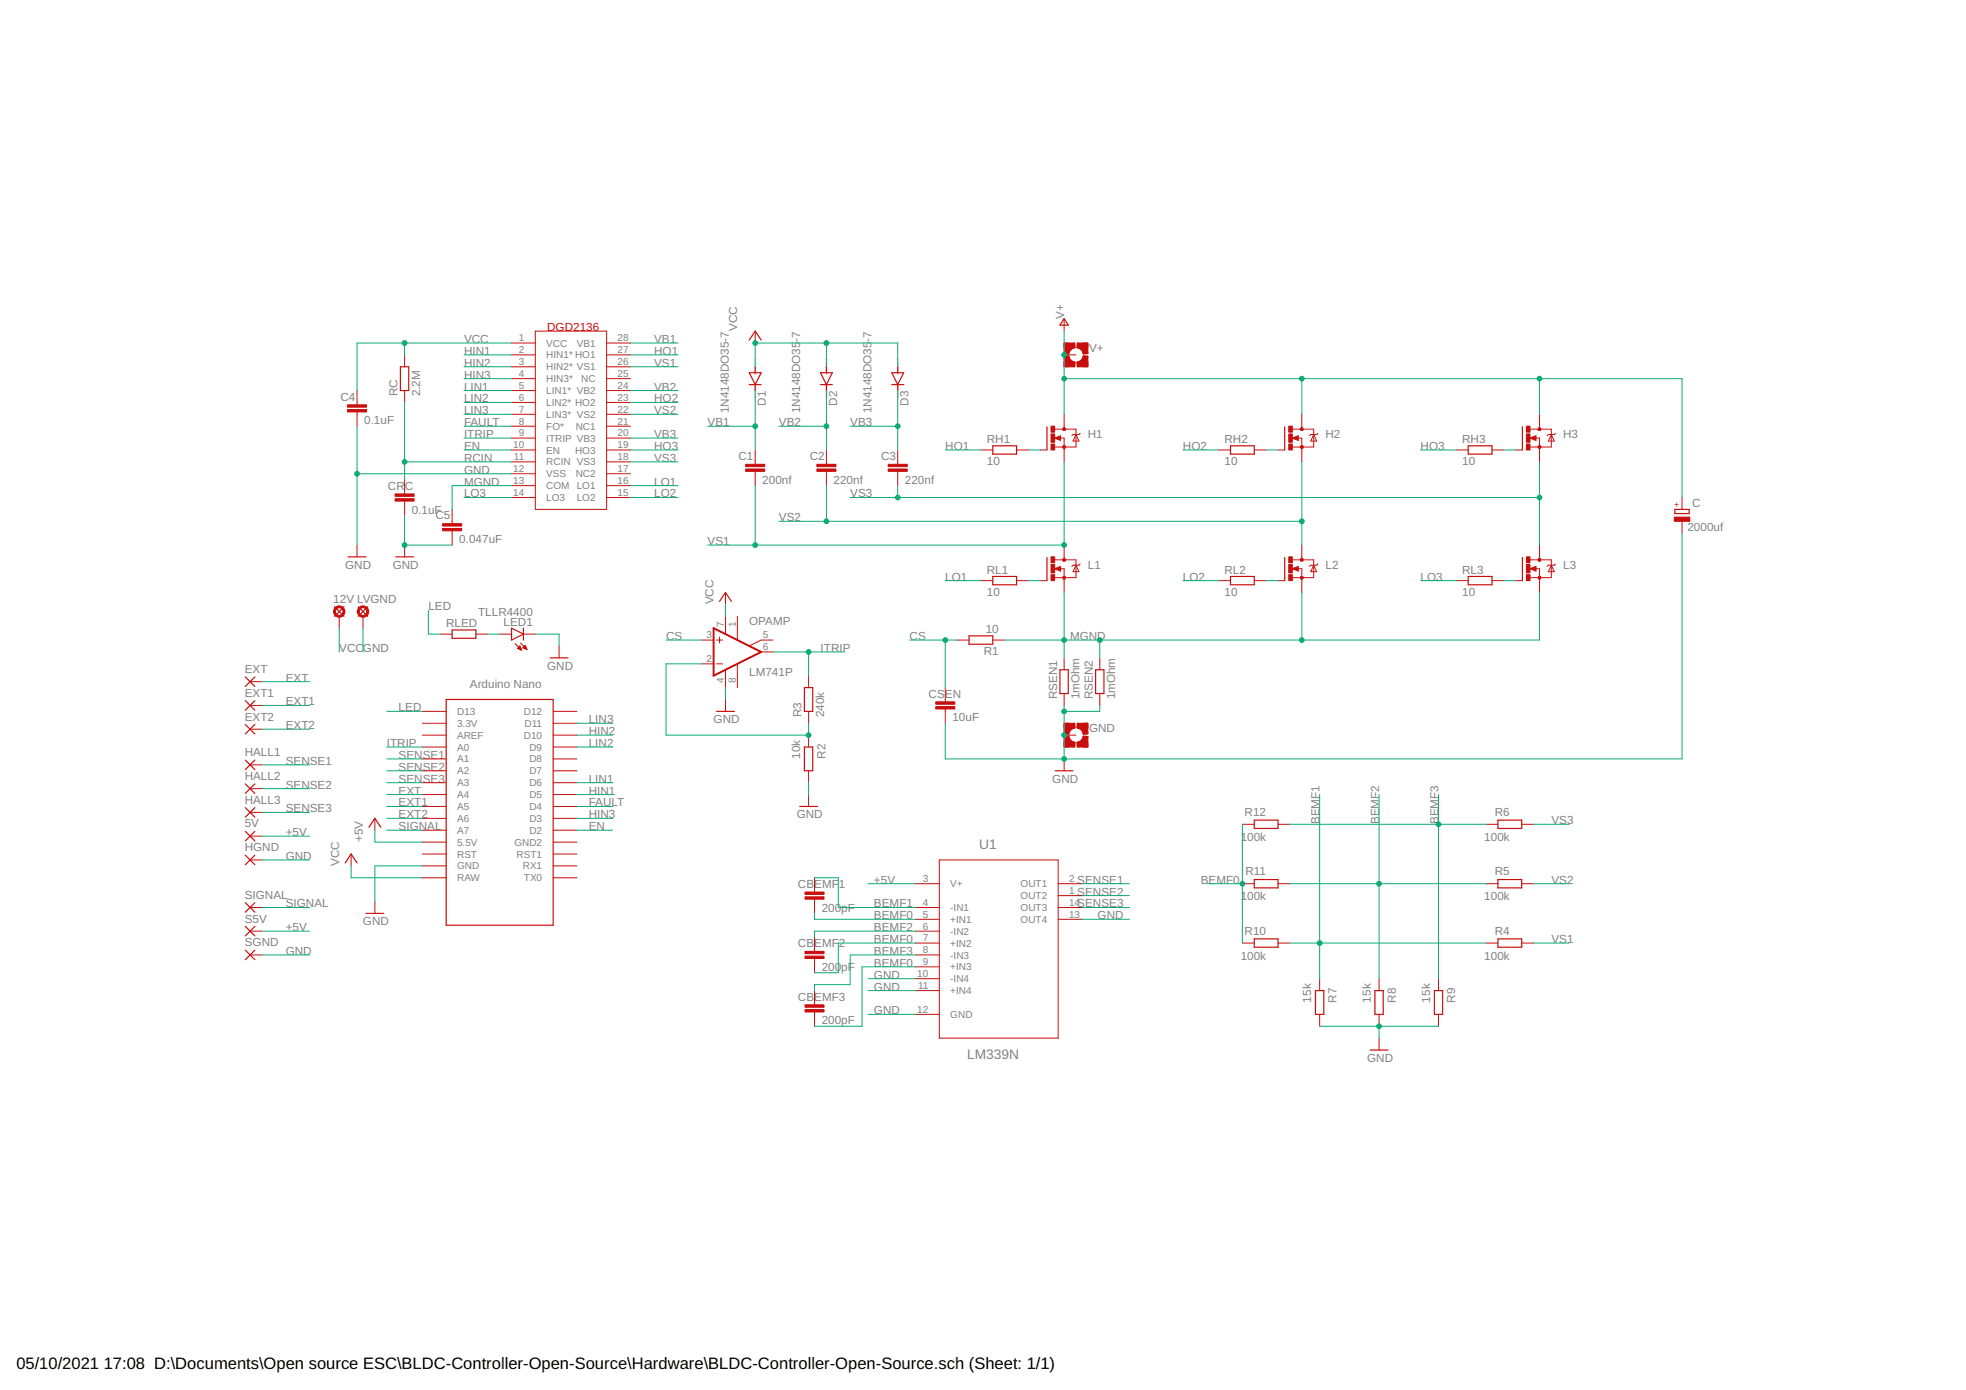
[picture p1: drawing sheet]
<svg xmlns="http://www.w3.org/2000/svg" width="420mm" height="297mm" viewBox="0 0 420 297" stroke-linecap="round" stroke-linejoin="round" font-family="sans-serif">
<g fill="none" stroke="#c90d0c" stroke-width=".25">
<path d="M85.6 78.4h1.8v5.1h-1.8zM160.1 72.7l1.3-1.9 1.3 1.9M160.1 79.7h2.6l-1.3 2.5zM161.4 78.4v1.3M175.3 79.7h2.6l-1.3 2.5zM176.6 78.4v1.3M190.6 79.7h2.5l-1.2 2.5zM191.9 78.4v1.3M227.4 68.1l.9 1.4h-1.8zM160.1 82.2h2.6M161.4 82.2v1.3M175.3 82.2h2.6"/>
<path d="M176.6 82.2v1.3M190.6 82.2h2.5M191.9 82.2v1.3M212.2 95.3h5.1v1.7h-5.1zM223.8 91.2v5M263 95.3h5.1v1.7h-5.1zM274.6 91.2v5M313.8 95.3h5.1v1.7h-5.1zM325.4 91.2v5M74.4 119h3.8M84.6 119h3.8M223.8 119.1v5"/>
<path d="M274.6 119.1v5M325.4 119.1v5M357.9 108.9h3.1v.8h-3.1zM71.5 129.7l2 2M73.5 129.7l-2 2M76.6 129.7l2 2M78.6 129.7l-2 2M96.6 134.6h5.1v1.8h-5.1zM109.3 134.2l2.6 1.3-2.6 1.3zM111.9 134.2v2.6M153.8 128.5l1.2-1.9 1.3 1.9M207.1 135.9h5.1v1.8h-5.1z"/>
<path d="M212.2 123.2h5.1v1.8h-5.1zM263 123.2h5.1v1.8h-5.1zM313.8 123.2h5.1v1.8h-5.1zM52.4 144.7l2.1 2M52.4 149.7l2.1 2.1M52.4 154.8l2.1 2M54.5 144.7l-2.1 2M54.5 149.7l-2.1 2.1M54.5 154.8l-2.1 2M95.4 149.5h22.8v48.2h-22.8zM117.6 140.6h3.8M153.1 152h3.9"/>
<path d="M171.9 159.6h1.8v5.1h-1.8zM171.9 146.9h1.8v5.1h-1.8zM226.5 143.1h1.8v5.1h-1.8zM234.1 143.1h1.8v5.1h-1.8zM52.4 177.7l2.1 2M52.4 162.4l2.1 2.1M52.4 167.5l2.1 2M52.4 172.6l2.1 2M54.5 177.7l-2.1 2M54.5 162.4l-2.1 2.1M54.5 167.5l-2.1 2M54.5 172.6l-2.1 2"/>
<path d="M78.8 176.8l1.3-1.9 1.3 1.9M170.9 172.3h3.8M225.5 164.7h3.8M268.1 175.3h5v1.7h-5zM320.1 175.3h5.1v1.7h-5.1zM52.4 198l2.1 2M52.4 192.9l2.1 2M52.4 182.8l2.1 2M54.5 198l-2.1 2M54.5 192.9l-2.1 2M54.5 182.8l-2.1 2M73.8 184.4l1.2-1.9 1.3 1.9"/>
<path d="M78.2 195.2h3.8M268.1 188h5v1.7h-5zM320.1 188h5.1v1.7h-5.1zM52.4 203.1l2.1 2M54.5 203.1l-2.1 2M268.1 200.6h5v1.8h-5zM281.1 211.7h1.8v5.1h-1.8zM293.8 211.7h1.8v5.1h-1.8zM306.5 211.7h1.8v5.1h-1.8zM320.1 200.6h5.1v1.8h-5.1zM292.8 224.4h3.8"/>
</g>
<g fill="none" stroke="#c90d0c" stroke-width=".21">
<path d="M86.5 75.8v2.6M109.3 75.8h5.1M109.3 73.3h5.1M109.3 78.4h5.1M114.4 70.8h15.2v38.1h-15.2zM129.6 75.8h5.1M129.6 73.3h5.1M129.6 78.4h5.1M161.4 70.8v2.5M227.4 68.2v2.6M227.4 75.8h2.6M76.3 83.5v3"/>
<path d="M76.3 88v3.1M86.5 83.5v2.5M109.3 96.2h5.1M109.3 93.6h5.1M109.3 80.9h5.1M109.3 83.5h5.1M109.3 86h5.1M109.3 88.5h5.1M109.3 91.1h5.1M109.3 98.7h5.1M129.6 96.2h5.1M129.6 93.6h5.1"/>
<path d="M129.6 80.9h5.1M129.6 83.5h5.1M129.6 86h5.1M129.6 88.5h5.1M129.6 91.1h5.1M129.6 98.7h5.1M161.4 96.2v3M176.6 96.2v3M191.9 96.2v3M209.6 96.2h2.6M217.3 96.2h2.5M222.3 96.2h1.5"/>
<path d="M225.4 93.6l1.3-.5v1zM225.4 91.7h4.6v3.8h-4.6M226.5 93.6h.9v5.1M227.4 88.5v3.2M230 92.9l.6 1.4h-1.3zM230.8 92.6l-.2 .3h-1.3l-.2 .2M260.4 96.2h2.6M268.1 96.2h2.5M273.1 96.2h1.5M276.2 93.6l1.3-.5v1zM276.2 91.7h4.6v3.8h-4.6M277.3 93.6h.9v5.1"/>
<path d="M278.2 88.5v3.2M280.8 92.9l.6 1.4h-1.3zM281.6 92.6l-.2 .3h-1.3l-.2 .2M311.2 96.2h2.6M318.9 96.2h2.5M323.9 96.2h1.5M327 93.6l1.3-.5v1zM327 91.7h4.5v3.8h-4.5M328.1 93.6h.9v5.1M329 88.5v3.2M331.5 92.9l.7 1.4h-1.3zM332.4 92.6l-.2 .3h-1.3l-.3 .2"/>
<path d="M76.3 116.5v2.5M86.5 102.5v3.1M86.5 107.1v3M86.5 116.5v2.5M96.6 108.9v3M96.6 113.4v3.1M109.3 101.2h5.1M109.3 103.8h5.1M109.3 106.3h5.1M129.6 101.2h5.1M129.6 103.8h5.1M129.6 106.3h5.1"/>
<path d="M161.4 100.7v3.1M176.6 100.7v3.1M191.9 100.7v3.1M225.4 119.6h4.6v3.8h-4.6M227.4 116.5v3.1M276.2 119.6h4.6v3.8h-4.6M278.2 116.5v3.1M327 119.6h4.5v3.8h-4.5M329 116.5v3.1M359.5 106.3v2.6M359.5 111.4v2.5M72.5 131.7v2.5"/>
<path d="M77.6 131.7v2.5M94.1 135.5h2.5M101.7 135.5h2.5M106.8 135.5h2.5M110.1 137.5l1.4 1.4M110.7 138.6h.6M110.7 138.5h.6M110.8 138.3h.4M110.9 138.2h.3M111 138.7h.4M111 138.1h.1M111.1 138l.4 .9-.9-.3z"/>
<path d="M111.2 137.4l1.4 1.4M111.2 138.8h.2M111.7 138.4l.5-.5 .4 .9zM111.8 138.5h.7M111.8 138.3h.6M111.9 135.5h2.5M111.9 138.2h.5M112.1 138.1h.2M112.1 138.6h.4M112.2 138h.1M112.4 138.7h.2M119.5 138v2.6"/>
<path d="M150 136.8h2.5M153.1 136.8h1.3M153.8 136.1v1.3M155 126.6v2.6M155 131.7v3.7M157.6 131.7v5M162.7 139.3h2.5M165.2 136.8h-2.5l-2.5 1.2M204.6 136.8h2.5M209.6 124.1h2.6M212.2 136.8h2.5M217.3 124.1h2.5"/>
<path d="M222.3 124.1h1.5M225.4 121.5l1.3-.5v1zM226.5 121.5h.9v5.1M230 120.8l.6 1.4h-1.3zM230.8 120.5l-.2 .3h-1.3l-.2 .2M260.4 124.1h2.6M268.1 124.1h2.5M273.1 124.1h1.5M276.2 121.5l1.3-.5v1zM277.3 121.5h.9v5.1M280.8 120.8l.6 1.4h-1.3zM281.6 120.5l-.2 .3h-1.3l-.2 .2"/>
<path d="M311.2 124.1h2.6M318.9 124.1h2.5M323.9 124.1h1.5M327 121.5l1.3-.5v1zM328.1 121.5h.9v5.1M331.5 120.8l.7 1.4h-1.3zM332.4 120.5l-.2 .3h-1.3l-.3 .2M53.4 145.7h2.6M53.4 150.7h2.6M53.4 155.8h2.6M90.3 154.6h5.1M90.3 157.1h5.1"/>
<path d="M90.3 159.6h5.1M90.3 152h5.1M118.2 154.6h5.1M118.2 157.1h5.1M118.2 159.6h5.1M118.2 152h5.1M150 141.9h2.5M153.1 141.9h1.3M155 143.2v3.7M155 149.5v2.5M157.6 141.9v5M172.8 144.4v2.5"/>
<path d="M172.8 152v2.6M172.8 157.1v2.5M202 146.9v3.1M202 151.5v3.1M227.4 140.6v2.5M227.4 148.2v2.5M227.4 157.1h2.6M235 140.6v2.5M235 148.2v2.5M53.4 178.7h2.6M53.4 163.4h2.6M53.4 168.5h2.6"/>
<path d="M53.4 173.6h2.6M80.1 174.9v2.5M90.3 180h5.1M90.3 177.4h5.1M90.3 174.9h5.1M90.3 172.3h5.1M90.3 169.8h5.1M90.3 167.3h5.1M90.3 164.7h5.1M90.3 162.2h5.1M118.2 180h5.1M118.2 177.4h5.1"/>
<path d="M118.2 174.9h5.1M118.2 172.3h5.1M118.2 169.8h5.1M118.2 167.3h5.1M118.2 164.7h5.1M118.2 162.2h5.1M172.8 164.7v2.6M172.8 169.8v2.5M227.4 162.2v2.5M265.5 176.1h2.6M273.1 176.1h2.6M317.6 176.1h2.5"/>
<path d="M325.2 176.1h2.5M53.4 199h2.6M53.4 193.9h2.6M53.4 183.8h2.6M75 182.5v2.5M80.1 192.7v2.5M90.3 187.6h5.1M90.3 185h5.1M90.3 182.5h5.1M118.2 187.6h5.1M118.2 185h5.1M118.2 182.5h5.1"/>
<path d="M174.1 187.6v3M174.1 192.2v3M195.7 199h5M195.7 193.9h5M195.7 188.8h5M195.7 196.4h5M200.7 183.8h25.4v38h-25.4zM226.1 193.9h5.1M226.1 188.8h5.1M226.1 196.4h5.1M226.1 191.4h5.1M265.5 188.8h2.6"/>
<path d="M273.1 188.8h2.6M317.6 188.8h2.5M325.2 188.8h2.5M53.4 204.1h2.6M174.1 200.3v3M174.1 204.8v3.1M174.1 211.7v3M174.1 216.3v3M195.7 204.1h5M195.7 201.5h5M195.7 206.6h5M195.7 209.1h5"/>
<path d="M195.7 211.7h5M195.7 216.8h5M265.5 201.5h2.6M273.1 201.5h2.6M282 209.1v2.6M282 216.8v2.5M294.7 209.1v2.6M294.7 216.8v2.5M307.4 209.1v2.6M307.4 216.8v2.5M317.6 201.5h2.5M325.2 201.5h2.5"/>
<path d="M294.7 221.8v2.6"/>
</g>
<g fill="#c90d0c" stroke="#c90d0c" stroke-width=".21">
<path d="M159.4 100.2h4v.5h-4z"/>
<path d="M159.4 99.2h4v.5h-4z"/>
<path d="M224.6 94.9h.8v1.3h-.8z"/>
<path d="M224.6 91.1h.8v1.3h-.8z"/>
<path d="M224.6 92.7h.8v1.8h-.8z"/>
<path d="M224.6 122.8h.8v1.3h-.8z"/>
<path d="M224.6 119h.8v1.3h-.8z"/>
<path d="M224.6 120.6h.8v1.8h-.8z"/>
<path d="M275.4 94.9h.8v1.3h-.8z"/>
<path d="M275.4 91.1h.8v1.3h-.8z"/>
<path d="M275.4 92.7h.8v1.8h-.8z"/>
<path d="M275.4 122.8h.8v1.3h-.8z"/>
<path d="M275.4 119h.8v1.3h-.8z"/>
<path d="M275.4 120.6h.8v1.8h-.8z"/>
<path d="M326.2 122.8h.8v1.3h-.8z"/>
<path d="M326.2 119h.8v1.3h-.8z"/>
<path d="M326.2 120.6h.8v1.8h-.8z"/>
<path d="M227.4 154.6h1v2.2h-1z"/>
<path d="M227.4 154.6h2.3v1h-2.3z"/>
<path d="M227.4 157.4h1v2.2h-1z"/>
<path d="M227.4 158.6h2.3v1h-2.3z"/>
<path d="M231.5 157.4h1v2.2h-1z"/>
<path d="M230.2 158.6h2.3v1h-2.3z"/>
<path d="M230.2 154.6h2.3v1h-2.3z"/>
<path d="M231.5 154.6h1v2.2h-1z"/>
<path d="M227.4 73.3h1v2.3h-1z"/>
<path d="M227.4 73.3h2.3v1h-2.3z"/>
<path d="M227.4 76.1h1v2.3h-1z"/>
<path d="M227.4 77.4h2.3v1h-2.3z"/>
<path d="M231.5 76.1h1v2.3h-1z"/>
<path d="M230.2 77.4h2.3v1h-2.3z"/>
<path d="M230.2 73.3h2.3v1h-2.3z"/>
<path d="M231.5 73.3h1v2.3h-1z"/>
<path d="M357.8 110.5h3.3v.9h-3.3z"/>
<path d="M174.6 100.2h4v.5h-4z"/>
<path d="M174.6 99.2h4v.5h-4z"/>
<path d="M189.8 100.2h4.1v.5h-4.1z"/>
<path d="M189.8 99.2h4.1v.5h-4.1z"/>
<path d="M74.3 87.5h4v.5h-4z"/>
<path d="M74.3 86.5h4v.5h-4z"/>
<path d="M200 151h4v.5h-4z"/>
<path d="M200 150h4v.5h-4z"/>
<path d="M84.4 106.6h4.1v.5h-4.1z"/>
<path d="M84.4 105.6h4.1v.5h-4.1z"/>
<path d="M326.2 94.9h.8v1.3h-.8z"/>
<path d="M326.2 91.1h.8v1.3h-.8z"/>
<path d="M326.2 92.7h.8v1.8h-.8z"/>
<path d="M94.6 112.9h4.1v.5h-4.1z"/>
<path d="M94.6 111.9h4.1v.5h-4.1z"/>
<path d="M172 191.6h4.1v.6h-4.1z"/>
<path d="M172 190.6h4.1v.5h-4.1z"/>
<path d="M172 204.3h4.1v.5h-4.1z"/>
<path d="M172 203.3h4.1v.5h-4.1z"/>
<path d="M172 215.8h4.1v.5h-4.1z"/>
<path d="M172 214.7h4.1v.5h-4.1z"/>
</g>
<path d="M226.5 93.4l-.9 .2 .9 .3v-.3h-.2M277.3 93.4l-.9 .2 .9 .3v-.3h-.2M328.1 93.4l-.9 .2 .9 .3v-.3h-.2M226.5 121.3l-.9 .2 .9 .3v-.3h-.2M277.3 121.3l-.9 .2 .9 .3v-.3h-.2M328.1 121.3l-.9 .2 .9 .3v-.3h-.2" fill="none" stroke="#c90d0c" stroke-width=".32"/>
<g fill="#c90d0c" stroke="#c90d0c" stroke-width=".21">
<path d="M227.2 119.4h.4v.5h-.4z" fill-rule="evenodd"/>
<path d="M278 119.4h.4v.5h-.4z" fill-rule="evenodd"/>
<path d="M328.8 123.2h.4v.5h-.4z" fill-rule="evenodd"/>
<path d="M71.7 129.8a1.22 1.22 0 0 1 1.9 .3 1.22 1.22 0 0 1-.8 1.8 1.22 1.22 0 0 1-1.5-1.2h.4a.81 .81 0 0 1 1.2-.7 .81 .81 0 0 1 .1 1.4 .81 .81 0 0 1-1.3-.5v-.2h-.4z" fill-rule="evenodd"/>
<path d="M76.8 129.8a1.22 1.22 0 0 1 1.9 .3 1.22 1.22 0 0 1-.9 1.8 1.22 1.22 0 0 1-1.5-1.2h.5a.81 .81 0 0 1 1.2-.7 .81 .81 0 0 1 .1 1.4 .81 .81 0 0 1-1.3-.5v-.2h-.5z" fill-rule="evenodd"/>
<path d="M230.3 154.6a2.59 2.59 0 0 1 2.2 2.2l-1 .1a1.51 1.51 0 0 0-1.4-1.3z" fill-rule="evenodd"/>
<path d="M228 155.4l.6-.5 1-.3 .2 1-.9 .4-.5 .9-1-.1 .2-.6z" fill-rule="evenodd"/>
<path d="M227.4 157.4l1-.1 .5 .9 .9 .4-.2 1a2.59 2.59 0 0 1-2.2-2.2z" fill-rule="evenodd"/>
<path d="M230.1 158.6l.7-.2a1.4 1.4 0 0 0 .7-1.1l1 .1a2.52 2.52 0 0 1-2.2 2.2z" fill-rule="evenodd"/>
<path d="M230.3 73.3a2.59 2.59 0 0 1 2.2 2.2l-1 .1a1.51 1.51 0 0 0-1.4-1.3z" fill-rule="evenodd"/>
<path d="M228 74.2l.6-.6 1-.3 .2 1-.9 .5-.5 .8-1-.1 .2-.6z" fill-rule="evenodd"/>
<path d="M227.4 76.2l1-.2 .5 .9 .9 .5-.2 1a2.59 2.59 0 0 1-2.2-2.2z" fill-rule="evenodd"/>
<path d="M230.1 77.4l.7-.3a1.4 1.4 0 0 0 .7-1.1l1 .2a2.52 2.52 0 0 1-2.2 2.2z" fill-rule="evenodd"/>
<path d="M328.8 95.3h.4v.5h-.4z" fill-rule="evenodd"/>
<path d="M328.8 91.5h.4v.4h-.4z" fill-rule="evenodd"/>
<circle cx="227.4" cy="95.5" r=".33"/>
<circle cx="227.4" cy="91.7" r=".33"/>
<circle cx="227.4" cy="123.4" r=".32"/>
<circle cx="278.2" cy="95.5" r=".33"/>
<circle cx="278.2" cy="91.7" r=".33"/>
<circle cx="278.2" cy="123.5" r=".33"/>
<circle cx="329" cy="119.7" r=".33"/>
</g>
<path d="M152.5 134.2l10.2 5.1-10.2 5.1z" fill="none" stroke="#c90d0c" stroke-width=".42"/>
<g fill="none" stroke="#0dab76" stroke-width=".21">
<path d="M86.5 73.3v2.5M99.2 75.8h10.1M99.2 78.4h10.1M109.3 73.3h-33v10.2M134.7 75.8h10.2M134.7 78.4h10.2M134.7 73.3h10.2M161.4 78.4v-5.1h30.5v5.1M176.6 73.3v5.1M227.4 70.8v17.7M76.3 91.1v25.4M86.5 86v16.5"/>
<path d="M86.5 98.7h22.8M99.2 96.2h10.1M99.2 80.9h10.1M99.2 86h10.1M99.2 83.5h10.1M99.2 88.5h10.1M99.2 91.1h10.1M99.2 93.6h10.1M134.7 96.2h10.2M134.7 86h10.2M134.7 83.5h10.2M134.7 88.5h10.2"/>
<path d="M134.7 98.7h10.2M134.7 93.6h10.2M151.2 91.1h10.2M161.4 83.5v12.7M166.5 91.1h10.1M176.6 83.5v12.7M181.7 91.1h10.2M191.9 83.5v12.7M202 96.2h7.6M219.8 96.2h2.5M227.4 98.7v17.8h-76.2M227.4 80.9h132.1v25.4"/>
<path d="M252.8 96.2h7.6M270.6 96.2h2.5M278.2 80.9v7.6M278.2 98.7v17.8M303.6 96.2h7.6M321.4 96.2h2.5M329 80.9v7.6M329 98.7v17.8M76.3 101.2h33M86.5 110.1v6.4h10.1M99.2 106.3h10.1M109.3 103.8h-12.7v5.1"/>
<path d="M134.7 103.8h10.2M134.7 106.3h10.2M161.4 103.8v12.7M166.5 111.4h111.7M176.6 103.8v7.6M181.7 106.3h147.3M191.9 103.8v2.5M359.5 113.9v48.3h-157.5v-7.6M72.5 134.2v5.1M77.6 134.2v5.1M91.5 130.4v5.1h2.6M104.2 135.5h2.6"/>
<path d="M114.4 135.5h5.1v2.5M142.3 136.8h7.7M155 129.2v2.5M165.2 139.3h15.2M172.8 139.3v5.1M194.4 136.8h10.2M202 136.8v10.1M202 124.1h7.6M219.8 124.1h2.5M227.4 126.6v14M235 136.8v3.8M252.8 124.1h7.6"/>
<path d="M270.6 124.1h2.5M278.2 126.6v10.2M303.6 124.1h7.6M321.4 124.1h2.5M329 126.6v10.2h-114.3M56 145.7h10.1M56 150.7h10.1M56 155.8h10.1M82.7 152h7.6M82.7 159.6h7.6M123.3 157.1h7.6M123.3 159.6h7.6"/>
<path d="M123.3 154.6h7.6M150 141.9h-7.7v15.2h30.5v-2.5M155 146.9v2.6M227.4 150.7v11.5M235 150.7v1.3h-7.6M56 178.7h10.1M56 163.4h10.1M56 168.5h10.1M56 173.6h10.1M80.1 177.4v2.6h10.2M82.7 162.2h7.6M82.7 177.4h7.6"/>
<path d="M82.7 169.8h7.6M82.7 174.9h7.6M82.7 167.3h7.6M82.7 172.3h7.6M82.7 164.7h7.6M123.3 177.4h7.6M123.3 169.8h7.6M123.3 174.9h7.6M123.3 167.3h7.6M123.3 172.3h7.6M172.8 167.3v2.5M265.5 176.1v25.4"/>
<path d="M275.7 176.1h41.9M282 169.8v39.3M294.7 169.8v39.3M307.4 169.8v39.3M327.7 176.1h7.6M56 183.8h10.1M56 199h10.1M56 193.9h10.1M75 185v2.6h15.3M90.3 185h-10.2v7.7M174.1 195.2v1.2h21.6M174.1 187.6h5.1v6.3h16.5"/>
<path d="M185.5 188.8h10.2M195.7 199h-21.6v1.3M231.2 196.4h10.2M231.2 188.8h10.2M231.2 193.9h10.2M231.2 191.4h10.2M257.9 188.8h7.6M275.7 188.8h41.9M327.7 188.8h7.6M56 204.1h10.1M185.5 209.1h10.2M185.5 211.7h10.2"/>
<path d="M185.5 216.8h10.2M195.7 204.1h-14v6.3h-7.6v1.3M195.7 206.6h-11.5v12.7h-10.1M195.7 201.5h-16.5v6.4h-5.1M275.7 201.5h41.9M282 219.3h25.4M294.7 219.3v2.5M327.7 201.5h7.6"/>
</g>
<g fill="#0dab76" stroke="#0dab76" stroke-width=".21">
<circle cx="227.4" cy="157.1" r=".51"/>
<circle cx="227.4" cy="162.2" r=".51"/>
<circle cx="227.4" cy="152" r=".51"/>
<circle cx="76.3" cy="101.2" r=".51"/>
<circle cx="86.5" cy="116.5" r=".51"/>
<circle cx="294.7" cy="219.3" r=".51"/>
<circle cx="278.2" cy="80.9" r=".51"/>
<circle cx="329" cy="80.9" r=".51"/>
<circle cx="227.4" cy="80.9" r=".51"/>
<circle cx="227.4" cy="75.8" r=".51"/>
<circle cx="86.5" cy="98.7" r=".51"/>
<circle cx="278.2" cy="111.4" r=".51"/>
<circle cx="176.6" cy="111.4" r=".51"/>
<circle cx="227.4" cy="116.5" r=".51"/>
<circle cx="161.4" cy="116.5" r=".51"/>
<circle cx="329" cy="106.3" r=".51"/>
<circle cx="191.9" cy="106.3" r=".51"/>
<circle cx="161.4" cy="91.1" r=".51"/>
<circle cx="176.6" cy="91.1" r=".51"/>
<circle cx="191.9" cy="91.1" r=".51"/>
<circle cx="86.5" cy="73.3" r=".51"/>
<circle cx="161.4" cy="73.3" r=".51"/>
<circle cx="176.6" cy="73.3" r=".51"/>
<circle cx="172.8" cy="139.3" r=".51"/>
<circle cx="227.4" cy="136.8" r=".51"/>
<circle cx="278.2" cy="136.8" r=".51"/>
<circle cx="235" cy="136.8" r=".51"/>
<circle cx="202" cy="136.8" r=".51"/>
<circle cx="172.8" cy="157.1" r=".51"/>
<circle cx="265.5" cy="188.8" r=".51"/>
<circle cx="282" cy="201.5" r=".51"/>
<circle cx="294.7" cy="188.8" r=".51"/>
<circle cx="307.4" cy="176.1" r=".51"/>
</g>
<g font-size="3.5">
<text x="3.5" y="292.5">05/10/2021</text>
<text x="22.2" y="292.5">17:08 D:\Documents\Open source ESC\BLDC-Controller-Open-Source\Hardware\BLDC-Controller-Open-Source.sch (Sheet: 1/1)</text>
</g>
<g font-size="2.9" fill="#808080">
<text x="209.3" y="181.4">U1</text>
<text x="206.7" y="226.4">LM339N</text>
</g>
<text font-size="2.5" fill="#c90d0c" x="116.9" y="70.8">DGD2136</text>
<g font-size="2.5" fill="#808080">
<text x="157.6" y="70.8" transform="rotate(-90 157.6 70.8)">VCC</text>
<text x="227.4" y="68.2" transform="rotate(-90 227.4 68.2)">V+</text>
<text x="99.2" y="75.8">HIN1</text>
<text x="99.2" y="73.3">VCC</text>
<text x="139.8" y="75.8">HO1</text>
<text x="139.8" y="73.3">VB1</text>
<text x="171" y="73" transform="rotate(-90 171 73)">-7</text>
<text x="186.2" y="73" transform="rotate(-90 186.2 73)">-7</text>
<text x="232.8" y="75.3">V+</text>
<text x="99.2" y="78.4">HIN2</text>
<text x="99.2" y="80.9">HIN3</text>
<text x="99.2" y="83.5">LIN1</text>
<text x="139.8" y="78.4">VS1</text>
<text x="139.8" y="83.5">VB2</text>
<text x="72.8" y="85.6">C4</text>
<text x="85" y="84.7" transform="rotate(-90 85 84.7)">RC</text>
<text x="89.8" y="84.7" transform="rotate(-90 89.8 84.7)">2.2M</text>
<text x="99.2" y="86">LIN2</text>
<text x="99.2" y="88.5">LIN3</text>
<text x="139.8" y="86">HO2</text>
<text x="139.8" y="88.5">VS2</text>
<text x="155.8" y="88.3" transform="rotate(-90 155.8 88.3)">1N4148DO35-7</text>
<text x="163.6" y="86.7" transform="rotate(-90 163.6 86.7)">D1</text>
<text x="171" y="88.3" transform="rotate(-90 171 88.3)">1N4148DO35</text>
<text x="178.9" y="86.7" transform="rotate(-90 178.9 86.7)">D2</text>
<text x="186.2" y="88.3" transform="rotate(-90 186.2 88.3)">1N4148DO35</text>
<text x="194.1" y="86.7" transform="rotate(-90 194.1 86.7)">D3</text>
<text x="77.8" y="90.7">0.1uF</text>
<text x="99.2" y="91.1">FAULT</text>
<text x="99.2" y="93.6">ITRIP</text>
<text x="139.8" y="93.6">VB3</text>
<text x="151.2" y="91.1">VB1</text>
<text x="166.5" y="91.1">VB2</text>
<text x="181.7" y="91.1">VB3</text>
<text x="210.9" y="94.7">RH1</text>
<text x="232.5" y="93.6">H1</text>
<text x="261.7" y="94.7">RH2</text>
<text x="283.3" y="93.6">H2</text>
<text x="312.5" y="94.7">RH3</text>
<text x="334.1" y="93.6">H3</text>
<text x="99.2" y="101.2">GND</text>
<text x="99.2" y="96.2">EN</text>
<text x="99.2" y="98.7">RCIN</text>
<text x="139.8" y="96.2">HO3</text>
<text x="139.8" y="98.7">VS3</text>
<text x="157.8" y="98.3">C1</text>
<text x="173.1" y="98.3">C2</text>
<text x="188.3" y="98.3">C3</text>
<text x="202" y="96.2">HO1</text>
<text x="210.9" y="99.5">10</text>
<text x="252.8" y="96.2">HO2</text>
<text x="261.7" y="99.5">10</text>
<text x="303.6" y="96.2">HO3</text>
<text x="312.5" y="99.5">10</text>
<text x="82.9" y="104.7">CR</text>
<text x="86.5" y="104.7">C</text>
<text x="99.2" y="106.3">LO3</text>
<text x="99.2" y="103.8">MGND</text>
<text x="139.8" y="103.8">LO1</text>
<text x="139.8" y="106.3">LO2</text>
<text x="162.9" y="103.4">200nf</text>
<text x="178.1" y="103.4">220nf</text>
<text x="181.7" y="106.3">VS3</text>
<text x="193.4" y="103.4">220nf</text>
<text x="88" y="109.7">0.1uF</text>
<text x="93.1" y="111">C5</text>
<text x="166.5" y="111.4">VS2</text>
<text x="360.6" y="113.4">2000uf</text>
<text x="361.6" y="108.4">C</text>
<text x="98.1" y="116.1">0.047uF</text>
<text x="151.2" y="116.5">VS1</text>
<text x="73.8" y="121.5">GND</text>
<text x="83.9" y="121.5">GND</text>
<text x="202" y="124.1">LO1</text>
<text x="210.9" y="122.6">RL1</text>
<text x="232.5" y="121.5">L1</text>
<text x="252.8" y="124.1">LO2</text>
<text x="261.7" y="122.6">RL2</text>
<text x="283.3" y="121.5">L2</text>
<text x="303.6" y="124.1">LO3</text>
<text x="312.5" y="122.6">RL3</text>
<text x="334.1" y="121.5">L3</text>
<text x="71.2" y="128.8">12V LVGND</text>
<text x="91.5" y="130.4">LED</text>
<text x="102.2" y="131.6">TLLR4400</text>
<text x="152.5" y="129.2" transform="rotate(-90 152.5 129.2)">VCC</text>
<text x="210.9" y="127.4">10</text>
<text x="261.7" y="127.4">10</text>
<text x="312.5" y="127.4">10</text>
<text x="95.4" y="134">RLED</text>
<text x="107.6" y="133.7">LED1</text>
<text x="142.3" y="136.8">CS</text>
<text x="160.1" y="133.6">OPAMP</text>
<text x="194.4" y="136.8">CS</text>
<text x="210.7" y="135.3">10</text>
<text x="228.7" y="136.8">MGND</text>
<text x="52.3" y="143.8">EXT</text>
<text x="72.5" y="139.3">VCCGND</text>
<text x="116.9" y="143.1">GND</text>
<text x="175.4" y="139.3">ITRIP</text>
<text x="210.3" y="140.1">R1</text>
<text x="52.3" y="148.9">EXT1</text>
<text x="61.1" y="145.7">EXT</text>
<text x="100.4" y="146.9">Arduino Nano</text>
<text x="160.1" y="144.4">LM741P</text>
<text x="198.5" y="149.1">CSEN</text>
<text x="225.9" y="149.5" transform="rotate(-90 225.9 149.5)">RSEN1</text>
<text x="230.7" y="149.5" transform="rotate(-90 230.7 149.5)">1mOhm</text>
<text x="233.5" y="149.5" transform="rotate(-90 233.5 149.5)">RSEN2</text>
<text x="238.3" y="149.5" transform="rotate(-90 238.3 149.5)">1mOhm</text>
<text x="52.3" y="154">EXT2</text>
<text x="61.1" y="150.8">EXT1</text>
<text x="61.1" y="155.8">EXT2</text>
<text x="85.2" y="152">LED</text>
<text x="125.8" y="154.6">LIN3</text>
<text x="152.5" y="154.6">GND</text>
<text x="171.3" y="153.3" transform="rotate(-90 171.3 153.3)">R3</text>
<text x="176.1" y="153.3" transform="rotate(-90 176.1 153.3)">240k</text>
<text x="203.5" y="154.2">10uF</text>
<text x="52.3" y="161.6">HALL1</text>
<text x="82.7" y="159.6">ITRIP</text>
<text x="125.8" y="157.1">HIN2</text>
<text x="125.8" y="159.6">LIN2</text>
<text x="232.8" y="156.5">GND</text>
<text x="52.3" y="166.7">HALL2</text>
<text x="61.1" y="163.4">SENSE1</text>
<text x="85.2" y="162.2">SENSE1</text>
<text x="85.2" y="164.7">SENSE2</text>
<text x="85.2" y="167.3">SENSE3</text>
<text x="125.8" y="167.3">LIN1</text>
<text x="171" y="162.2" transform="rotate(-90 171 162.2)">10k</text>
<text x="176.4" y="162.2" transform="rotate(-90 176.4 162.2)">R2</text>
<text x="224.9" y="167.3">GND</text>
<text x="52.3" y="171.8">HALL3</text>
<text x="61.1" y="168.5">SENSE2</text>
<text x="61.1" y="173.6">SENSE3</text>
<text x="85.2" y="169.8">EXT</text>
<text x="85.2" y="172.3">EXT1</text>
<text x="125.8" y="169.8">HIN1</text>
<text x="125.8" y="172.3">FAULT</text>
<text x="52.3" y="176.8">5V</text>
<text x="61.1" y="178.7">+5V</text>
<text x="77.6" y="180" transform="rotate(-90 77.6 180)">+5V</text>
<text x="85.2" y="177.4">SIGNAL</text>
<text x="85.2" y="174.9">EXT2</text>
<text x="125.8" y="174.9">HIN3</text>
<text x="125.8" y="177.4">EN</text>
<text x="170.3" y="174.9">GND</text>
<text x="265.2" y="179.7">100k</text>
<text x="266" y="174.3">R12</text>
<text x="282" y="176.1" transform="rotate(-90 282 176.1)">BEMF1</text>
<text x="294.7" y="176.1" transform="rotate(-90 294.7 176.1)">BEMF2</text>
<text x="307.4" y="176.1" transform="rotate(-90 307.4 176.1)">BEMF3</text>
<text x="317.2" y="179.7">100k</text>
<text x="319.5" y="174.3">R6</text>
<text x="331.5" y="176.1">VS3</text>
<text x="52.3" y="181.9">HGND</text>
<text x="61.1" y="183.8">GND</text>
<text x="72.5" y="185" transform="rotate(-90 72.5 185)">VCC</text>
<text x="170.5" y="189.7">CBEMF</text>
<text x="179.3" y="189.7">1</text>
<text x="186.8" y="188.8">+5V</text>
<text x="230.2" y="188.8">SENSE1</text>
<text x="230.2" y="191.4">SENSE2</text>
<text x="256.6" y="188.8">BEMF0</text>
<text x="266.2" y="187">R11</text>
<text x="319.5" y="187">R5</text>
<text x="331.5" y="188.8">VS2</text>
<text x="52.3" y="197.1">S5V</text>
<text x="52.3" y="192.1">SIGNAL</text>
<text x="61.1" y="193.9">SIGNAL</text>
<text x="77.6" y="197.7">GND</text>
<text x="175.6" y="194.8">200pF</text>
<text x="186.8" y="196.5">BEMF0</text>
<text x="186.8" y="193.9">BEMF1</text>
<text x="230.2" y="193.9">SENSE3</text>
<text x="234.6" y="196.5">GND</text>
<text x="265.2" y="192.4">100k</text>
<text x="317.2" y="192.4">100k</text>
<text x="52.3" y="202.2">SGND</text>
<text x="61.1" y="199">+5V</text>
<text x="170.5" y="202.4">CBEMF</text>
<text x="179.3" y="202.4">2</text>
<text x="186.8" y="201.5">BEMF0</text>
<text x="186.8" y="199">BEMF2</text>
<text x="266" y="199.7">R10</text>
<text x="319.5" y="199.7">R4</text>
<text x="331.5" y="201.5">VS1</text>
<text x="61.1" y="204.1">GND</text>
<text x="175.6" y="207.5">200</text>
<text x="179.8" y="207.5">pF</text>
<text x="186.8" y="209.2">GND</text>
<text x="186.8" y="206.6">BEMF0</text>
<text x="186.8" y="204.1">BEMF3</text>
<text x="265.2" y="205.1">100k</text>
<text x="317.2" y="205.1">100k</text>
<text x="170.5" y="213.9">CBEMF3</text>
<text x="186.8" y="211.7">GND</text>
<text x="280.2" y="214.2" transform="rotate(-90 280.2 214.2)">15k</text>
<text x="285.6" y="214.2" transform="rotate(-90 285.6 214.2)">R7</text>
<text x="292.9" y="214.2" transform="rotate(-90 292.9 214.2)">15k</text>
<text x="298.3" y="214.2" transform="rotate(-90 298.3 214.2)">R8</text>
<text x="305.6" y="214.2" transform="rotate(-90 305.6 214.2)">15k</text>
<text x="311" y="214.2" transform="rotate(-90 311 214.2)">R9</text>
<text x="175.6" y="218.9">200pF</text>
<text x="186.8" y="216.8">GND</text>
<text x="292.2" y="226.9">GND</text>
</g>
<g font-size="2.1" fill="#808080">
<text x="110.9" y="72.9">1</text>
<text x="110.9" y="75.5">2</text>
<text x="116.7" y="74.1">VCC</text>
<text x="116.7" y="76.6">HIN1* HO1</text>
<text x="123.3" y="74.1">VB1</text>
<text x="132" y="72.9">28</text>
<text x="132" y="75.5">27</text>
<text x="110.9" y="78">3</text>
<text x="110.9" y="80.6">4</text>
<text x="110.9" y="83.1">5</text>
<text x="116.7" y="79.1">HIN2* VS1</text>
<text x="116.7" y="81.7">HIN3*</text>
<text x="124.2" y="81.7">NC</text>
<text x="132" y="78">26</text>
<text x="132" y="80.6">25</text>
<text x="132" y="83.1">24</text>
<text x="110.9" y="85.6">6</text>
<text x="110.9" y="88.2">7</text>
<text x="116.7" y="84.2">LIN1* VB2</text>
<text x="116.7" y="86.8">LIN2* HO2</text>
<text x="116.7" y="89.3">LIN3* VS2</text>
<text x="132" y="85.6">23</text>
<text x="132" y="88.2">22</text>
<text x="109.7" y="95.8">10</text>
<text x="110.9" y="90.7">8</text>
<text x="110.9" y="93.3">9</text>
<text x="116.7" y="91.8">FO*</text>
<text x="116.7" y="94.4">ITRIP VB3</text>
<text x="123" y="91.8">NC1</text>
<text x="132" y="90.7">21</text>
<text x="132" y="93.3">20</text>
<text x="132" y="95.8">19</text>
<text x="109.7" y="100.9">12</text>
<text x="109.8" y="98.3">11</text>
<text x="116.7" y="96.9">EN</text>
<text x="116.7" y="99.5">RCIN VS3</text>
<text x="116.7" y="102">VSS</text>
<text x="122.9" y="96.9">HO3</text>
<text x="123" y="102">NC2</text>
<text x="132" y="98.3">18</text>
<text x="132" y="100.9">17</text>
<text x="109.7" y="103.4">13</text>
<text x="109.7" y="106">14</text>
<text x="116.7" y="104.5">COM</text>
<text x="116.7" y="107.1">LO3</text>
<text x="123.3" y="104.5">LO1</text>
<text x="123.3" y="107.1">LO2</text>
<text x="132" y="103.4">16</text>
<text x="132" y="106">15</text>
<text x="151" y="136.4">3</text>
<text x="154.7" y="133.9" transform="rotate(-90 154.7 133.9)">7</text>
<text x="157.2" y="133.9" transform="rotate(-90 157.2 133.9)">1</text>
<text x="163" y="136.4">5</text>
<text x="151" y="141.5">2</text>
<text x="163" y="139">6</text>
<text x="154.7" y="145.9" transform="rotate(-90 154.7 145.9)">4</text>
<text x="157.2" y="145.9" transform="rotate(-90 157.2 145.9)">8</text>
<text x="97.7" y="155.3">3.3V</text>
<text x="97.7" y="152.8">D13</text>
<text x="112" y="152.8">D12</text>
<text x="112.1" y="155.3">D11</text>
<text x="97.7" y="157.9">AREF</text>
<text x="97.7" y="160.4">A0</text>
<text x="112" y="157.9">D10</text>
<text x="113.1" y="160.4">D9</text>
<text x="97.7" y="165.5">A2</text>
<text x="97.7" y="162.9">A1</text>
<text x="113.1" y="165.5">D7</text>
<text x="113.1" y="162.9">D8</text>
<text x="97.7" y="168">A3</text>
<text x="97.7" y="173.1">A5</text>
<text x="97.7" y="170.6">A4</text>
<text x="113.1" y="173.1">D4</text>
<text x="113.1" y="170.6">D5</text>
<text x="113.1" y="168">D6</text>
<text x="97.7" y="178.2">A7</text>
<text x="97.7" y="175.6">A6</text>
<text x="113.1" y="178.2">D2</text>
<text x="113.1" y="175.6">D3</text>
<text x="97.7" y="185.8">GND</text>
<text x="97.7" y="183.3">RST</text>
<text x="97.7" y="180.7">5.5V</text>
<text x="109.9" y="180.7">GND2</text>
<text x="110.4" y="183.3">RST1</text>
<text x="111.7" y="185.8">RX1</text>
<text x="97.7" y="188.3">RAW</text>
<text x="112" y="188.3">TX0</text>
<text x="197.2" y="188.5">3</text>
<text x="203.1" y="189.6">V+</text>
<text x="218.1" y="189.6">OUT1</text>
<text x="228.5" y="188.5">2</text>
<text x="228.5" y="191">1</text>
<text x="197.2" y="193.6">4</text>
<text x="197.2" y="196.1">5</text>
<text x="203.1" y="194.7">-IN1</text>
<text x="203.1" y="197.2">+IN1</text>
<text x="218.1" y="192.1">OUT2</text>
<text x="218.1" y="194.7">OUT3</text>
<text x="218.1" y="197.2">OUT4</text>
<text x="228.5" y="193.6">14</text>
<text x="228.5" y="196.1">13</text>
<text x="197.2" y="198.6">6</text>
<text x="197.2" y="201.2">7</text>
<text x="197.2" y="203.7">8</text>
<text x="203.1" y="199.8">-IN2</text>
<text x="203.1" y="202.3">+IN2</text>
<text x="196" y="208.8">10</text>
<text x="197.2" y="206.3">9</text>
<text x="203.1" y="204.8">-IN3</text>
<text x="203.1" y="207.4">+IN3</text>
<text x="203.1" y="209.9">-IN4</text>
<text x="196.2" y="211.3">11</text>
<text x="203.1" y="212.5">+IN4</text>
<text x="196" y="216.4">12</text>
<text x="203.1" y="217.5">GND</text>
</g>
<text font-size="1.8" fill="#c90d0c" x="358.9" y="108.4" transform="rotate(-90 358.9 108.4)">+</text>
<g font-size=".6" fill="#ffba08">
<text x="161.6" y="80.1" transform="rotate(-90 161.6 80.1)">SpiceOrder 1</text>
<text x="176.8" y="80.1" transform="rotate(-90 176.8 80.1)">SpiceOrder 1</text>
<text x="192.1" y="80.1" transform="rotate(-90 192.1 80.1)">SpiceOrder 1</text>
<text x="161.6" y="85.2" transform="rotate(-90 161.6 85.2)">SpiceOrder 2</text>
<text x="176.8" y="85.2" transform="rotate(-90 176.8 85.2)">SpiceOrder 2</text>
<text x="192.1" y="85.2" transform="rotate(-90 192.1 85.2)">SpiceOrder 2</text>
</g>
</svg>
